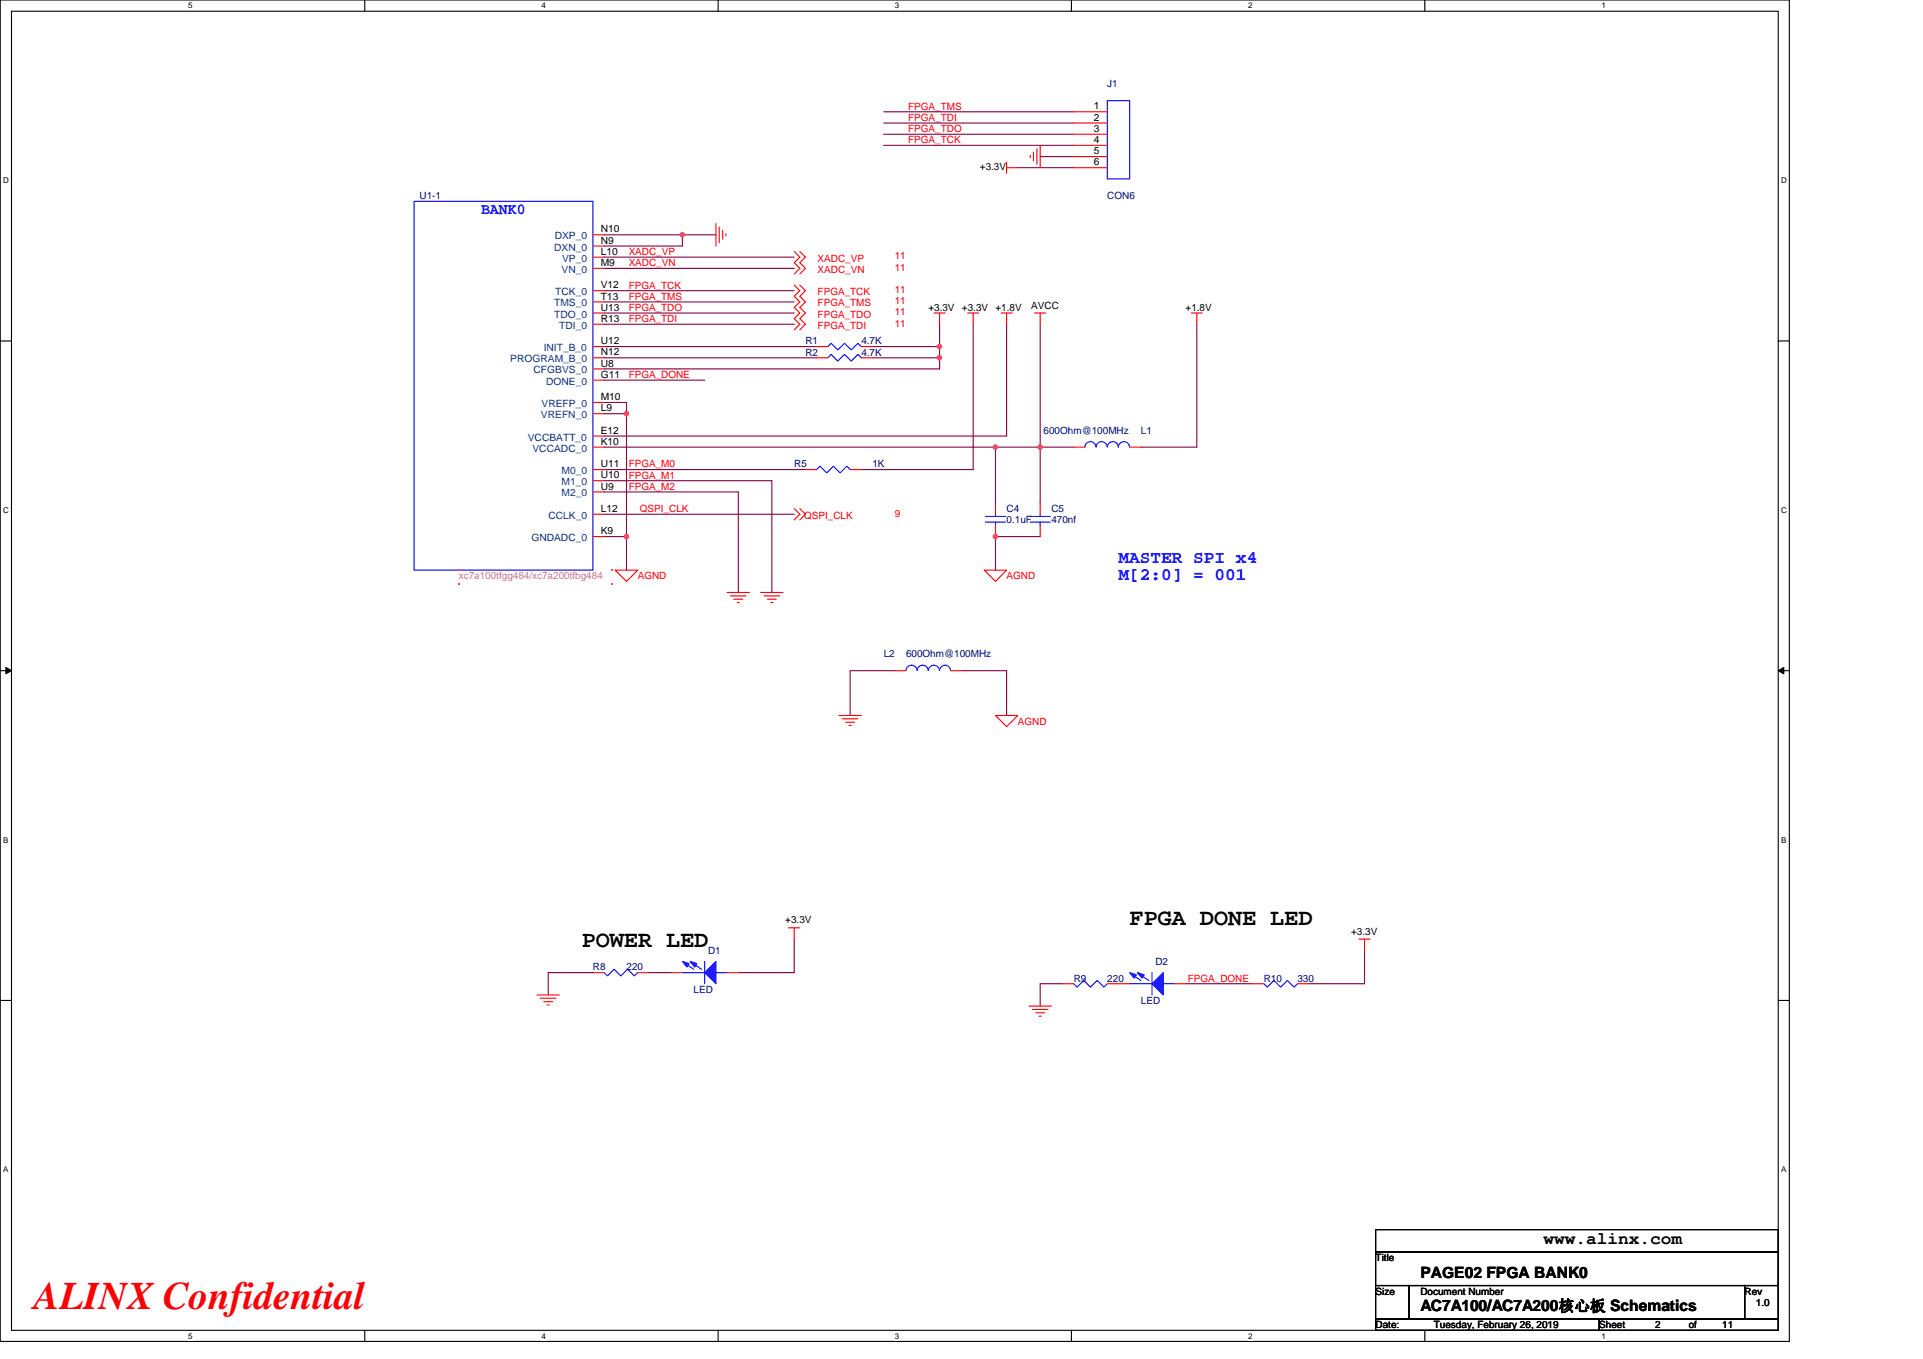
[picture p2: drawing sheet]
<svg xmlns="http://www.w3.org/2000/svg" width="297mm" height="210mm" viewBox="0 0 297 210" stroke-linecap="round" stroke-linejoin="round" font-family="sans-serif">
<path d="M0 0h276.4v207.3h-276.4zM1.8 1.7h272.9v203.8h-272.9z" fill="none" stroke="#000" stroke-width=".17"/>
<g fill="#fff">
<path d="M29.1 .2h.6v1.4h-.6z"/>
<path d="M29.1 205.7h.6v1.4h-.6z"/>
</g>
<path d="M56.3 0v1.7M56.3 205.5v1.8" fill="none" stroke="#000" stroke-width=".17"/>
<g fill="#fff">
<path d="M83.6 .2h.7v1.4h-.7z"/>
<path d="M83.6 205.7h.7v1.4h-.7z"/>
</g>
<path d="M110.9 0v1.7M110.9 205.5v1.8" fill="none" stroke="#000" stroke-width=".17"/>
<g fill="#fff">
<path d="M138.2 .2h.7v1.4h-.7z"/>
<path d="M138.2 205.7h.7v1.4h-.7z"/>
</g>
<path d="M165.5 0v1.7M165.5 205.5v1.8" fill="none" stroke="#000" stroke-width=".17"/>
<g fill="#fff">
<path d="M192.8 .2h.6v1.4h-.6z"/>
<path d="M192.8 205.7h.6v1.4h-.6z"/>
</g>
<path d="M220.1 0v1.7M220.1 205.5v1.8" fill="none" stroke="#000" stroke-width=".17"/>
<g fill="#fff">
<path d="M247.4 .2h.6v1.4h-.6z"/>
<path d="M247.4 205.7h.6v1.4h-.6z"/>
<path d="M.5 27.2h.8v1.4h-.8z"/>
<path d="M275.1 27.2h.9v1.4h-.9z"/>
<path d="M.5 78.1h.8v1.4h-.8z"/>
<path d="M275.1 78.1h.9v1.4h-.9z"/>
</g>
<path d="M0 52.7h1.8M274.7 52.7h1.7" fill="none" stroke="#000" stroke-width=".17"/>
<g fill="#fff">
<path d="M.5 129.1h.8v1.4h-.8z"/>
<path d="M275.1 129.1h.8v1.4h-.8z"/>
</g>
<path d="M0 103.6h1.8M274.7 103.6h1.7" fill="none" stroke="#000" stroke-width=".17"/>
<path d="M.9 103.1l.9 .5-.9 .5zM274.7 103.6l.8-.5v1z" fill="#000" stroke="#000" stroke-width=".15"/>
<g fill="#fff">
<path d="M.5 180h.8v1.4h-.8z"/>
<path d="M275.1 180h.8v1.4h-.8z"/>
</g>
<path d="M0 154.6h1.8M274.7 154.6h1.7M212.5 190h62.2v3.5h-62.2zM212.5 193.5h62.2v5.1h-62.2zM212.5 198.6h5.2v5.2h-5.2zM217.7 198.6h51.8v5.2h-51.8zM269.5 198.6h5.2v5.2h-5.2zM212.5 203.8h34.5v1.7h-34.5zM247 203.8h27.7v1.7h-27.7z" fill="none" stroke="#000" stroke-width=".17"/>
<g fill="none" stroke="#800040" stroke-width=".17">
<path d="M136.5 17.3h29.4M136.5 19h29.4M93.3 36.3h12.1v1.7h-12.1M93.3 39.7h29.4M105.4 36.3h5.2M136.5 20.7h29.4M136.5 22.5h29.4M157.2 25.9h8.7M160.7 24.2h5.2M93.3 50.1h29.4M93.3 48.4h29.4M93.3 44.9h29.4"/>
<path d="M93.3 46.7h29.4M93.3 41.5h29.4M93.3 55.3h32.8M93.3 53.6h32.8M93.3 58.7h15.6M134.8 53.6h10.3M134.8 55.3h10.3M145.1 55.3v1.7h-51.8M145.1 53.6v1.7M145.1 50.1v3.5M150.3 50.1v22.5h-17.2M155.5 50.1v17.3h-62.2"/>
<path d="M160.7 50.1v19M184.9 50.1v19h-8.7M93.3 69.1h60.5v8.6M93.3 72.6h31.1M93.3 76h20.7v15.5M93.3 63.9h3.5M93.3 62.2h3.5v1.7M93.3 74.3h25.9v17.2M93.3 79.5h29.4M96.8 63.9v19M153.8 69.1h6.9M160.7 69.1v8.6"/>
<path d="M160.7 69.1h5.2M93.3 82.9h3.5M96.8 82.9v5.2M160.7 82.9h-6.9v5.2M138.2 103.6h-6.9v7M148.6 103.6h6.9v7M91.6 150.3h-6.9v3.4M100.2 150.3h3.5M122.7 145.1v5.2h-8.7M164.1 152h-3.4v3.4M183.1 152h10.4M210.8 146.8v5.2h-8.7"/>
</g>
<g fill="#f0f" stroke="#f0f" stroke-width=".17">
<circle cx="105.4" cy="36.3" r=".33"/>
<circle cx="145.1" cy="55.3" r=".34"/>
<circle cx="145.1" cy="53.5" r=".33"/>
<circle cx="96.8" cy="82.9" r=".34"/>
<circle cx="96.8" cy="63.9" r=".34"/>
<circle cx="160.7" cy="69.1" r=".34"/>
<circle cx="153.8" cy="82.9" r=".34"/>
<circle cx="153.8" cy="69.1" r=".34"/>
</g>
<g fill="none" stroke="#f00" stroke-width=".17">
<path d="M110.6 34.5v3.5M111.1 35.1v2.4M111.6 35.6v1.4M112.1 36.1v.3M122.7 38.9l.8 .8-.8 .9 .8 .9-.8 .8M123.5 38.9l.9 .8-.9 .9 .9 .9-.9 .8M155.5 25.9h1.7M155.5 25.1v1.7M159.1 24v.4M159.6 23.5v1.4M160.2 23v2.4M160.7 22.5v3.4"/>
<path d="M122.7 44l.8 .9-.8 .9 .8 .9-.8 .8 .8 .9-.8 .8 .8 .9-.8 .9M123.5 44l.9 .9-.9 .9 .9 .9-.9 .8 .9 .9-.9 .8 .9 .9-.9 .9M144.3 48.4h1.7M145.1 48.4v1.7M149.5 48.4h1.7M150.3 48.4v1.7M154.6 48.4h1.8M155.5 48.4v1.7M159.8 48.4h1.7M160.7 48.4v1.7M184 48.4h1.7M184.9 48.4v1.7"/>
<path d="M122.7 78.6l.8 .9-.8 .8M123.5 78.6l.9 .9-.9 .8M95 88.1h3.5l-1.7 1.7zM112.3 91.5h3.5M112.8 92.1h2.4M113.3 92.6h1.4M113.9 93.1h.3M117.5 91.5h3.4M118 92.1h2.4M118.5 92.6h1.4M119.1 93.1h.3M152 88.1h3.5l-1.7 1.7z"/>
<path d="M129.6 110.6h3.5M130.1 111.1h2.4M130.6 111.6h1.4M131.1 112.1h.4M153.8 110.6h3.4l-1.7 1.7zM82.9 153.7h3.5M83.5 154.2h2.4M84 154.8h1.4M84.5 155.3h.4M121.8 143.4h1.7M122.7 143.4v1.7M159 155.4h3.4"/>
<path d="M159.5 156h2.4M160 156.5h1.4M160.5 157h.3M209.9 145.1h1.7M210.8 145.1v1.7"/>
</g>
<path d="M64 31.1h27.6v57h-27.6z" fill="none" stroke="#00f" stroke-width=".17"/>
<g fill="#f0f">
<path d="M70.8 88h.1v.2h-.1z"/>
<path d="M94.4 88h.2v.2h-.2z"/>
<path d="M94.4 90.1h.2v.2h-.2z"/>
<path d="M70.8 90.1h.1v.2h-.1z"/>
</g>
<g fill="none" stroke="#f00" stroke-width=".17">
<path d="M165.9 17.3h5.1M165.9 19h5.1M91.6 36.3h1.7M91.6 39.7h1.7M91.6 38h1.7M165.9 20.7h5.1M165.9 22.5h5.1M165.9 24.2h5.1M165.9 25.9h5.1M91.6 58.7h1.7M91.6 44.9h1.7M91.6 41.5h1.7"/>
<path d="M91.6 48.4h1.7M91.6 50.1h1.7M91.6 53.6h1.7M91.6 46.7h1.7M91.6 55.3h1.7M91.6 57h1.7M126.1 53.6h1.8M126.1 55.3h1.8M133.1 53.6h1.7M133.1 55.3h1.7M91.6 67.4h1.7M91.6 62.2h1.7"/>
<path d="M91.6 69.1h1.7M91.6 79.5h1.7M91.6 63.9h1.7M91.6 74.3h1.7M91.6 72.6h1.7M91.6 76h1.7M124.4 72.6h1.7M131.3 72.6h1.8M153.8 77.7v1.8M160.7 77.7v1.8M165.9 69.1h1.7M174.5 69.1h1.7"/>
<path d="M91.6 82.9h1.7M153.8 81.2v1.7M160.7 81.2v1.7M138.2 103.6h1.8M146.9 103.6h1.7M91.6 150.3h1.7M98.5 150.3h1.7M103.7 150.3h1.7M112.3 150.3h1.7M164.1 152h1.8M171 152h3.5M181.4 152h1.7"/>
<path d="M193.5 152h1.7M200.4 152h1.7"/>
</g>
<g fill="none" stroke="#00f" stroke-width=".17">
<path d="M171 15.6h3.5v12h-3.5zM127.9 53.6l.5-.6 1 1.1 1-1.1 1.1 1.1 1-1.1 .6 .6M127.9 55.3l.5-.5 1 1 1-1 1.1 1 1-1 .6 .5M126.1 72.6l.6-.6 1 1.1 1-1.1 1.1 1.1 1-1.1 .5 .6M152.2 79.8h3.1M153.8 79.5v.3M159.1 79.8h3.1M160.7 79.5v.3M167.6 69.1a.86 .86 0 0 1 .9-.9 .86 .86 0 0 1 .8 .9 .87 .87 0 0 1 .9-.9 .87 .87 0 0 1 .8 .9 .85 .85 0 0 1 .9-.9 .85 .85 0 0 1 .8 .9M172.8 69.1a.86 .86 0 0 1 .8-.9 .86 .86 0 0 1 .9 .9M152.2 80.7h3.1M153.8 80.7v.5"/>
<path d="M159.1 80.7h3.1M160.7 80.7v.5M140 103.6a.86 .86 0 0 1 .8-.8 .86 .86 0 0 1 .9 .8 .86 .86 0 0 1 .8-.8 .86 .86 0 0 1 .9 .8 .87 .87 0 0 1 .8-.8 .87 .87 0 0 1 .9 .8 .86 .86 0 0 1 .9-.8 .86 .86 0 0 1 .8 .8M93.3 150.3l.5 .5 1.1-1 1 1 1-1 1.1 1 .5-.5M105.4 150.3h3.5M105.6 148.7l1.5 1.1M106.8 148.7l1.5 1.1M108.9 148.5v3.5M110.6 150.3h1.7M165.9 152l.5 .5 1-1 1 1 1.1-1 1 1 .5-.5M174.5 152h3.4M174.7 150.5l1.5 1"/>
<path d="M175.9 150.5l1.5 1M177.9 150.3v3.4M179.7 152h1.7M195.2 152l.5 .5 1.1-1 1 1 1.1-1 1 1 .5-.5"/>
</g>
<g fill="#00f" stroke="#00f" stroke-width=".17">
<path d="M177.9 152l1.8-1.7v3.4z"/>
<path d="M175.7 150.3l1 .3-.3 .5z"/>
<path d="M174.5 150.3l1 .3-.3 .5z"/>
<path d="M110.6 148.5v3.5l-1.7-1.7z"/>
<path d="M106.6 148.5l1.1 .4-.4 .5z"/>
<path d="M105.4 148.5l1 .4-.3 .5z"/>
</g>
<g fill="#f0f" stroke="#f0f" stroke-width=".17">
<circle cx="105.4" cy="36.3" r=".33"/>
<circle cx="145.1" cy="55.3" r=".34"/>
<circle cx="145.1" cy="53.5" r=".33"/>
<circle cx="96.8" cy="82.9" r=".34"/>
<circle cx="96.8" cy="63.9" r=".34"/>
<circle cx="160.7" cy="69.1" r=".34"/>
<circle cx="153.8" cy="82.9" r=".34"/>
<circle cx="153.8" cy="69.1" r=".34"/>
</g>
<text font-size="6" fill="#f00" x="5.2" y="202.3">ALINX Confidential</text>
<g font-size="3.6">
<text x="174.5" y="142.9">FPGA DONE LED</text>
<text x="89.9" y="146.4">POWER LED</text>
</g>
<g font-size="2.8" fill="#00f">
<text x="172.8" y="86.9">MASTER SPI x4</text>
<text x="172.8" y="89.7">M[2:0] = 001</text>
</g>
<text font-size="2.8" x="238.4" y="192.3">www.alinx.com</text>
<text font-size="2.4" fill="#00f" x="74.3" y="33.1">BANK0</text>
<g font-size="2.4">
<text x="219.4" y="197.4">PAGE02 FPGA BANK0</text>
<text x="219.4" y="202.6">AC7A100/AC7A200核心板 Schematics</text>
</g>
<g font-size="1.5" fill="#f00">
<text x="140.3" y="16.9">FPGA_TMS</text>
<text x="140.3" y="18.7">FPGA_TDI</text>
<text x="140.3" y="20.4">FPGA_TDO</text>
<text x="140.3" y="22.1">FPGA_TCK</text>
<text x="97.1" y="39.4">XADC_VP</text>
<text x="97.1" y="41.1">XADC_VN</text>
<text x="126.3" y="40.4">XADC_VP</text>
<text x="138.2" y="40.1">11</text>
<text x="138.2" y="41.8">11</text>
<text x="97.1" y="44.6">FPGA_TCK</text>
<text x="97.1" y="46.3">FPGA_TMS</text>
<text x="126.3" y="45.6">FPGA_TCK</text>
<text x="126.3" y="47.3">FPGA_TMS</text>
<text x="126.3" y="42.2">XADC_VN</text>
<text x="138.2" y="45.3">11</text>
<text x="138.2" y="47">11</text>
<text x="97.1" y="49.8">FPGA_TDI</text>
<text x="97.1" y="48">FPGA_TDO</text>
<text x="126.3" y="49.1">FPGA_TDO</text>
<text x="126.3" y="50.8">FPGA_TDI</text>
<text x="138.2" y="48.7">11</text>
<text x="138.2" y="50.5">11</text>
<text x="97.1" y="58.4">FPGA_DONE</text>
<text x="97.1" y="72.2">FPGA_M0</text>
<text x="97.1" y="73.9">FPGA_M1</text>
<text x="97.1" y="75.7">FPGA_M2</text>
<text x="98.8" y="79.1">QSPI_CLK</text>
<text x="124.2" y="80.2">QSPI_CLK</text>
<text x="138.2" y="79.8">9</text>
<text x="98.5" y="89.5">AGND</text>
<text x="155.5" y="89.5">AGND</text>
<text x="157.2" y="112">AGND</text>
<text x="183.5" y="151.7">FPGA_DONE</text>
</g>
<g font-size="1.5">
<text x="168.9" y="16.9">1</text>
<text x="168.9" y="18.6">2</text>
<text x="168.9" y="20.4">3</text>
<text x="168.9" y="22.1">4</text>
<text x="168.9" y="23.8">5</text>
<text x="151.4" y="26.3">+3.3V</text>
<text x="168.9" y="25.5">6</text>
<text x="92.8" y="35.9">N10</text>
<text x="92.8" y="39.4">L10</text>
<text x="92.8" y="37.7">N9</text>
<text x="92.8" y="41.1">M9</text>
<text x="92.8" y="46.3">T13</text>
<text x="92.8" y="44.6">V12</text>
<text x="159.3" y="47.7">AVCC</text>
<text x="92.8" y="49.7">R13</text>
<text x="92.8" y="48">U13</text>
<text x="92.8" y="53.2">U12</text>
<text x="143.4" y="48">+3.3V</text>
<text x="148.6" y="48">+3.3V</text>
<text x="153.8" y="48">+1.8V</text>
<text x="183.1" y="48">+1.8V</text>
<text x="92.8" y="56.6">U8</text>
<text x="92.8" y="58.4">G11</text>
<text x="92.8" y="54.9">N12</text>
<text x="92.8" y="63.6">L9</text>
<text x="92.8" y="61.8">M10</text>
<text x="92.8" y="68.7">K10</text>
<text x="92.8" y="67">E12</text>
<text x="92.8" y="73.9">U10</text>
<text x="92.8" y="72.2">U11</text>
<text x="92.8" y="75.6">U9</text>
<text x="92.8" y="79.1">L12</text>
<text x="92.8" y="82.5">K9</text>
<text x="121.3" y="142.7">+3.3V</text>
<text x="208.7" y="144.4">+3.3V</text>
<text x="212.5" y="194.9">Title</text>
<text x="212.5" y="200">Size</text>
<text x="219.4" y="200">Document Number</text>
<text x="269.5" y="200">Rev</text>
<text x="271.2" y="201.8">1.0</text>
<text x="212.5" y="205.2">Date:</text>
<text x="221.5" y="205.2">Tuesday, February 26, 2019</text>
<text x="247" y="205.2">Sheet</text>
<text x="255.7" y="205.2">2</text>
<text x="260.9" y="205.2">of</text>
<text x="266" y="205.2">11</text>
</g>
<g font-size="1.5" fill="#000080">
<text x="171" y="13.5">J1</text>
<text x="64.8" y="30.8">U1-1</text>
<text x="171" y="30.8">CON6</text>
<text x="124.4" y="53.2">R1</text>
<text x="133" y="53.2">4.7K</text>
<text x="124.4" y="54.9">R2</text>
<text x="133" y="54.9">4.7K</text>
<text x="161.2" y="67">600Ohm@100MHz</text>
<text x="176.2" y="67">L1</text>
<text x="122.7" y="72.2">R5</text>
<text x="134.8" y="72.2">1K</text>
<text x="155.5" y="79.1">C4</text>
<text x="155.5" y="80.9">0.1uF</text>
<text x="162.4" y="79.1">C5</text>
<text x="162.4" y="80.9">470nf</text>
<text x="136.5" y="101.6">L2</text>
<text x="140" y="101.6">600Ohm@100MHz</text>
<text x="91.6" y="149.9">R8</text>
<text x="96.8" y="149.9">220</text>
<text x="109.4" y="147.4">D1</text>
<text x="178.5" y="149.1">D2</text>
<text x="107.1" y="153.4">LED</text>
<text x="165.9" y="151.7">R9</text>
<text x="171" y="151.7">220</text>
<text x="176.2" y="155.1">LED</text>
<text x="195.2" y="151.7">R10</text>
<text x="200.4" y="151.7">330</text>
</g>
<g font-size="1.5" fill="#004080">
<text x="85.6" y="38.7">DXN_0</text>
<text x="85.7" y="37">DXP_0</text>
<text x="86.8" y="40.4">VP_0</text>
<text x="85.6" y="47.3">TMS_0</text>
<text x="85.8" y="45.6">TCK_0</text>
<text x="86.7" y="42.2">VN_0</text>
<text x="85.6" y="49.1">TDO_0</text>
<text x="86.4" y="50.8">TDI_0</text>
<text x="78.8" y="56">PROGRAM_B_0</text>
<text x="82.4" y="57.7">CFGBVS_0</text>
<text x="84" y="54.3">INIT_B_0</text>
<text x="84.4" y="59.4">DONE_0</text>
<text x="83.6" y="64.6">VREFN_0</text>
<text x="83.6" y="62.9">VREFP_0</text>
<text x="81.5" y="68.1">VCCBATT_0</text>
<text x="82.3" y="69.8">VCCADC_0</text>
<text x="86.7" y="75">M1_0</text>
<text x="86.7" y="73.3">M0_0</text>
<text x="86.7" y="76.7">M2_0</text>
<text x="82.1" y="83.6">GNDADC_0</text>
<text x="84.7" y="80.2">CCLK_0</text>
</g>
<text font-size="1.5" fill="#f0f" x="70.9" y="89.5">xc7a100tfgg484/xc7a200tfbg484</text>
<g font-size="1.2">
<text x="29.1" y="1.3">5</text>
<text x="83.6" y="1.3">4</text>
<text x="138.2" y="1.3">3</text>
<text x="192.8" y="1.3">2</text>
<text x="247.4" y="1.3">1</text>
<text x=".5" y="28.3">D</text>
<text x="275.1" y="28.3">D</text>
<text x=".5" y="79.2">C</text>
<text x="275.1" y="79.2">C</text>
<text x=".5" y="130.2">B</text>
<text x="275.1" y="130.2">B</text>
<text x=".5" y="181.1">A</text>
<text x="275.1" y="181.1">A</text>
<text x="29.1" y="206.8">5</text>
<text x="83.6" y="206.8">4</text>
<text x="138.2" y="206.8">3</text>
<text x="192.8" y="206.8">2</text>
<text x="247.4" y="206.8">1</text>
</g>
</svg>
